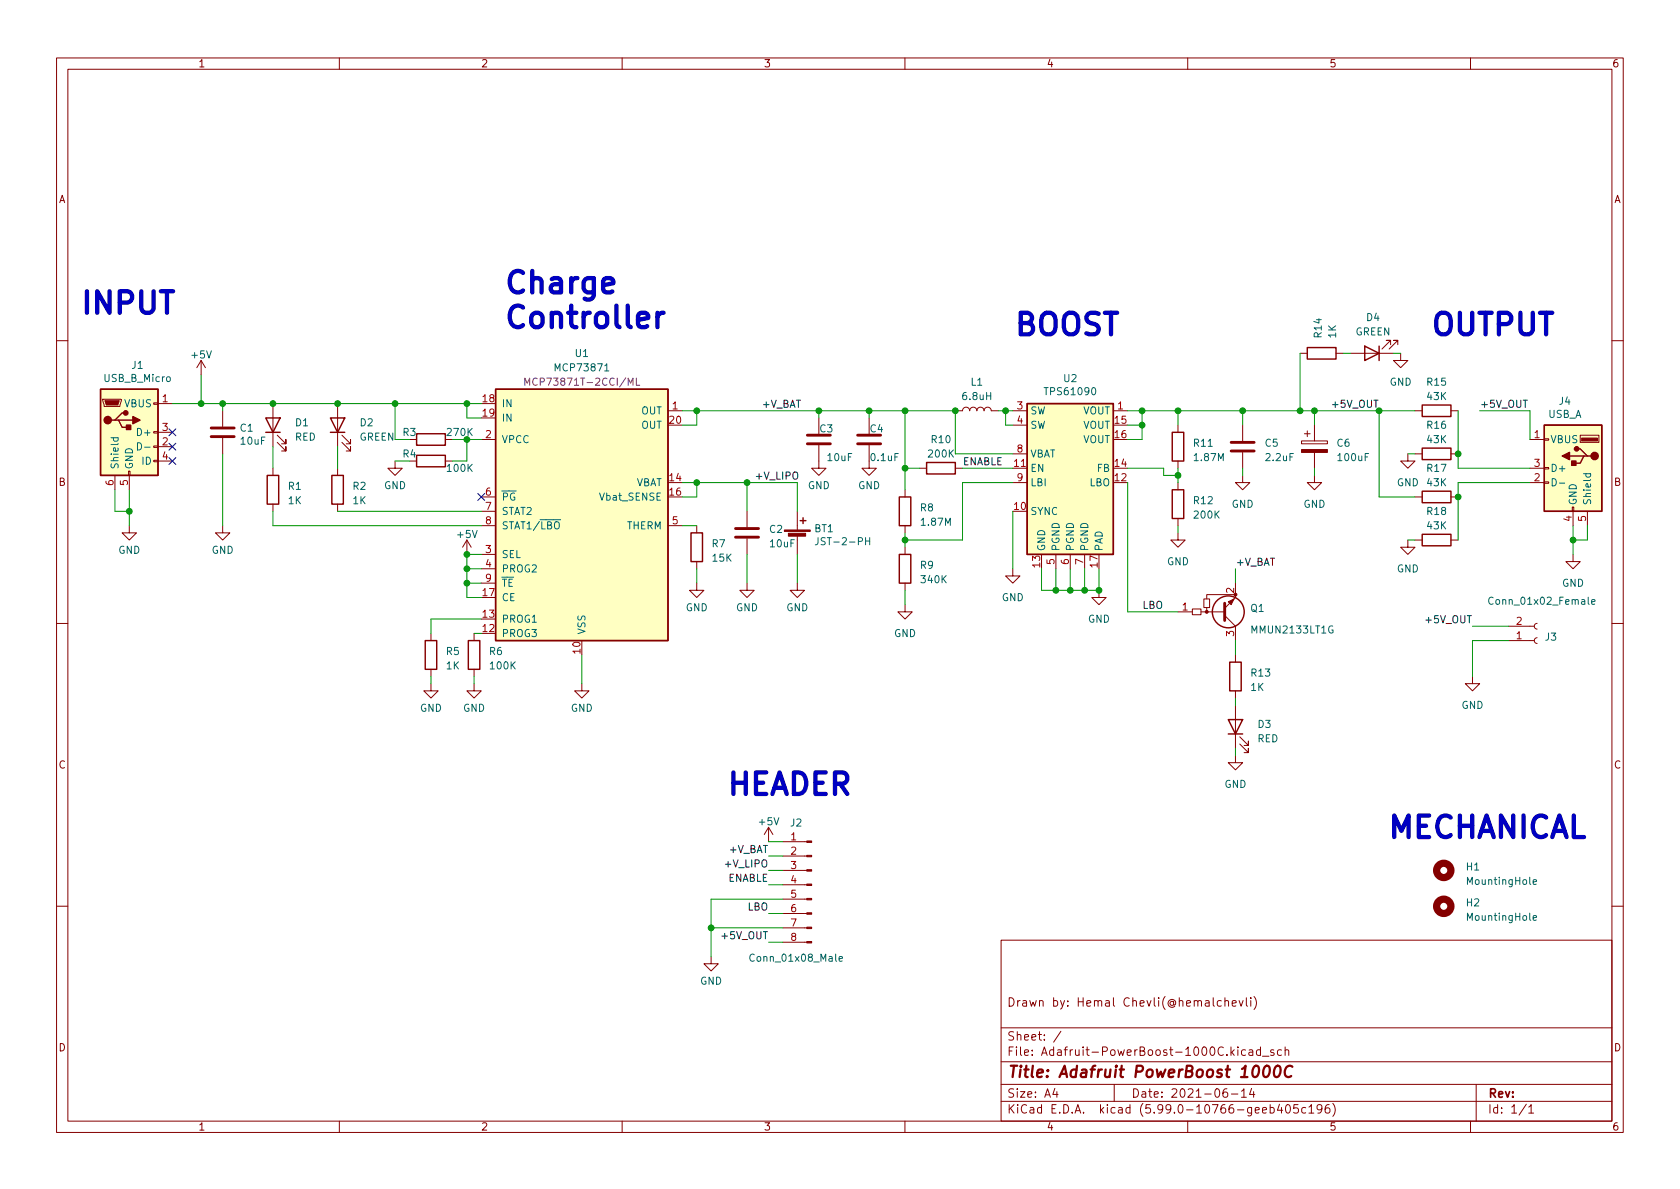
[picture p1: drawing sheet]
<svg xmlns="http://www.w3.org/2000/svg" width="297mm" height="210mm" viewBox="0 0 297 210" stroke-linecap="round" stroke-linejoin="round" font-family="sans-serif">
<g fill="none" stroke="#840000" stroke-width=".18">
<path d="M10 10.2h277v190.1h-277zM12 12.2h273v186.1h-273zM60 10.2v2M110 10.2v2M160 10.2v2M210 10.2v2M260 10.2v2M10 60.2h2M18.2 70.6h3.3v.3l-.3 1h-2.8zM27.2 78.9h.7v.2h-.7zM27.2 76.3h.7v.3h-.7zM27.2 71.2h.7v.3h-.7z"/>
<path d="M27.9 71.4h2.6M27.9 79h2.6M27.9 76.4h2.6M35.6 63.7l-.8 1.3M35.6 63.7v2.6M35.6 63.7l.7 1.3M39.4 72.6v2.8M39.4 77.5v2.8M48.3 71.4v7.6M49 78.2l1.5 1.6v-.8v.8h-.7M49 77l1.5 1.5v-.8v.8h-.7M59.7 71.4v7.6"/>
<path d="M60.5 78.2l1.5 1.6v-.8v.8h-.8M60.5 77l1.5 1.5v-.8v.8h-.8M85.1 77.7h2.5M118.1 72.6h2.5M144.8 78.7v4.1h1.2l-1.2 1.3-1.3-1.3h1.3M144.8 73.9v2.8M153.7 78.7v4.1h1.2l-1.2 1.3-1.3-1.3h1.3M153.7 73.9v2.8M168.9 72.6h1.3a.64 .64 0 0 1 .6-.6 .64 .64 0 0 1 .6 .6 .64 .64 0 0 1 .7-.6 .64 .64 0 0 1 .6 .6 .64 .64 0 0 1 .7-.6 .64 .64 0 0 1 .6 .6 .64 .64 0 0 1 .6-.6 .64 .64 0 0 1 .7 .6h1.2M179.1 72.6h2.5M179.1 75.2h2.5M196.8 72.6h2.6"/>
<path d="M208.3 75.2v1.2M219.7 75.2v2.8M229.9 62.5h1.2M230.1 78h4.6v.5h-4.6zM230.6 76.7h1M231.1 76.2v1M232.4 75.2v2.8M236.2 62.5h1.3M238.8 62.5h7.6M245.9 61v-.8h-.8h.8l-1.6 1.5M247.1 61v-.8h-.7h.7l-1.5 1.5M247.6 62.5v1.2h1.3l-1.3 1.3-1.2-1.3h1.2"/>
<path d="M250.2 72.6h1.3M256.5 72.6h1.3M270.5 77.7h2.5M273 77.6h.8v.2h-.8zM279.4 77h3.3v1.2h-3.3zM285 60.2h2M20.3 84.1v2.5M22.7 83.3h.3v.8h-.3zM22.9 93v1.2h1.2l-1.2 1.3-1.3-1.3h1.3M22.9 84.1v2.5M27.2 81.4h.7v.3h-.7zM27.9 81.5h2.6"/>
<path d="M39.4 93v1.2h1.2l-1.2 1.3-1.3-1.3h1.3M48.3 82.8v1.3M48.3 89.1v1.3M59.7 82.8v1.3M59.7 89.1v1.3M69.8 81.5v1.3h1.3l-1.3 1.3-1.2-1.3h1.2M72.4 81.5h1.3M78.7 81.5h1.3M82.5 95.5l-.7 1.3M82.5 95.5v2.5M82.5 95.5l.8 1.3M85.1 87.9h2.5"/>
<path d="M85.1 98h2.5M85.1 93h2.5M85.1 90.4h2.5M118.1 93h2.5M123.2 93v1.2M123.2 99.3v1.3M132.1 90.4v2.8M132.1 95.2v2.8M141 90.4v3.3M141 94.7v3.3M160 86.6v1.3M160 93v1.2"/>
<path d="M160 96.8v1.2M162.6 82.8h1.2M168.9 82.8h1.3M179.1 82.8h2.5M179.1 80.3h2.5M179.1 85.3h2.5M186.7 98v2.6M189.2 98v2.6M191.8 98v2.6M208.3 94.2v1.3h1.2l-1.2 1.3-1.3-1.3h1.3M208.3 81.5v1.3M208.3 85.3v1.3"/>
<path d="M208.3 91.7v1.3M219.7 84.1v1.2h1.3l-1.3 1.3-1.3-1.3h1.3M219.7 80v2.8M232.4 84.1v1.2h1.3l-1.3 1.3-1.3-1.3h1.3M232.4 80v2.8M248.9 95.5v1.3h1.3l-1.3 1.2-1.3-1.2h1.3M248.9 80.3v1.2h1.3l-1.3 1.3-1.3-1.3h1.3M250.2 87.9h1.3M250.2 80.3h1.3M250.2 95.5h1.3M256.5 87.9h1.3M256.5 80.3h1.3"/>
<path d="M256.5 95.5h1.3M270.5 82.8h2.5M270.5 85.3h2.5M273 85.2h.8v.3h-.8zM273 82.7h.8v.2h-.8zM278 89.7h.3v.7h-.3zM278.1 98v1.3h1.3l-1.3 1.3-1.2-1.3h1.2M278.1 90.4v2.6M280.7 90.4v2.6M10 110.2h2M76.2 112v1.3M76.2 118.4v1.2"/>
<path d="M83.8 112v1.3M83.8 118.4v1.2M85.1 100.6h2.5M85.1 103.1h2.5M123.2 103.1v1.3h1.3l-1.3 1.3-1.3-1.3h1.3M132.1 103.1v1.3h1.2l-1.2 1.3-1.3-1.3h1.3M141 103.1v1.3h1.2l-1.2 1.3-1.3-1.3h1.3M160 106.9v1.3h1.3l-1.3 1.3-1.3-1.3h1.3M160 103.1v1.3M179.1 100.6v1.2h1.2l-1.2 1.3-1.3-1.3h1.3M194.3 104.4v1.3h1.3l-1.3 1.2-1.3-1.2h1.3M208.3 108.2h2.5"/>
<path d="M210.8 107.7h1.5v1h-1.5zM212.3 108.2h4.1M212.9 105.9h1v1.5h-1zM213.4 107.4v.8M216.5 108.8l1.9 1.9v2.6M218.4 105.2h-5v.7M218.4 103.1v2.6l-1.9 1.9M218.4 115.8v1.3M260.3 119.6v1.3h1.3l-1.3 1.3-1.2-1.3h1.2M266.7 110.7h4.6M266.7 113.3h4.6M271.8 110.2l-.4 .2-.1 .3 .1 .4 .4 .1"/>
<path d="M271.8 112.8l-.4 .1-.1 .4 .1 .3 .4 .2M285 110.2h2M76.2 120.9v1.3h1.3l-1.3 1.2-1.3-1.2h1.3M83.8 120.9v1.3h1.3l-1.3 1.2-1.3-1.2h1.3M102.9 120.9v1.3h1.2l-1.2 1.2-1.3-1.2h1.3M218.4 133.6v1.3h1.3l-1.3 1.2-1.2-1.2h1.2M218.4 122.2v1.2M218.4 124.7v7.6M219.2 131.6l1.5 1.5v-.8v.8h-.7M219.2 130.3l1.5 1.5v-.7v.7h-.7M135.9 146.3l-.8 1.3M135.9 146.3v2.5"/>
<path d="M135.9 146.3l.8 1.3M138.4 159h4.2M138.4 156.5h4.2M138.4 153.9h4.2M138.4 151.4h4.2M138.4 148.8h4.2M10 160.2h2M125.7 169.2v1.2h1.3l-1.3 1.3-1.2-1.3h1.2M138.4 166.6h4.2M138.4 164.1h4.2M138.4 161.5h4.2M177 166.3h108v32h-108z"/>
<path d="M215.9 177l-.4-.1-.3 .3v.4l.2 .3h.5M216.6 177.1l.2-.2 .3 .1 .1 .9M216.6 176.4v1.5M217.9 177.4l.7-.1-.1-.3-.4-.1-.2 .2v.8h.6M219.1 176.9l.3 1 .4-1M220.4 176.4v1.3l.2 .2M221.1 176.4v.2M221.1 176.9v1M221.7 176.2a1.72 1.72 0 0 1 0 2.3M285 160.2h2M60 198.3v2M110 198.3v2"/>
<path d="M160 198.3v2M177 194.8h108M177 191.8h108M177 187.8h108M177 181.8h108M186.5 192.5l-.4 1h1M186.9 193v1M187.6 182.4l-1.3 1.9M197 191.8v3M210 198.3v2M216.9 192.5a.59 .59 0 0 0-.7 .7v.5l.2 .3h.4l.2-.1 .1-.5-.2-.2-.4-.1-.3 .3M217.7 193.5h1.2"/>
<path d="M219.5 193l.4-.5v1.5M219.5 194h.9M220.2 185.7l-.4-.1-.3 .3v.4l.1 .3h.6M220.9 185.7h.5l.1 .9M221.3 192.5l-.4 1h1M221.5 186l-.5 .1a.29 .29 0 0 0-.2 .2 .29 .29 0 0 0 .2 .3h.5M221.6 193v1M222.9 185.7l-.5-.1-.3 .3v.4l.2 .3h.6M222.9 185.1v1.5M223.2 186.8h1.2M224.6 195.9l.4-.1 .3 .3v.4l-.2 .3h-.5M224.6 195.3v1.5"/>
<path d="M225.2 185.7l-.3-.1-.3 .2 .1 .3 .5 .1v.4h-.6M226.2 195.3l-.3 1h.9M226.6 185.7l-.5-.1-.2 .3v.4l.1 .3h.6M226.6 195.8v1M227.2 185.8l.2-.2 .4 .1 .1 .9M227.2 185.1v1.5M227.5 195.4l.1-.1a.81 .81 0 0 1 .6 .7 .81 .81 0 0 1-.3 .8h-.1a.81 .81 0 0 1-.6-.6 .81 .81 0 0 1 .3-.8zM229.5 195.3h-.7l-.1 .7 .2-.1 .5 .1 .2 .2-.1 .5-.2 .1-.6-.1M230.9 195.9l-.5-.1-.3 .3v.4l.2 .3h.6M231.4 195.8l.5-.5v1.5M231.4 196.8h.9M233.7 196l-.3 .3-.4-.1-.1-.2 .1-.6 .4-.1 .2 .2a.99 .99 0 0 1-.3 1.3h-.3"/>
<path d="M235 195.3a.59 .59 0 0 0-.7 .7v.5l.1 .3h.5l.2-.1v-.5l-.1-.2-.4-.1-.3 .3M235.6 195.1a1.72 1.72 0 0 1 0 2.3M260 198.3v2M261 191.8v6.5M269.9 195.3l-1.3 1.9M270.3 195.8l.4-.5v1.5M270.3 196.8h.9"/>
</g>
<path d="M223.6 188.7a.46 .46 0 0 1 .5-.2 .46 .46 0 0 1 .4 .3 1.15 1.15 0 0 1-.8 1.7l-.2-.1a1.54 1.54 0 0 1 .1-1.7zM225.5 188.7a.46 .46 0 0 1 .5-.2 .46 .46 0 0 1 .4 .3 1.15 1.15 0 0 1-.8 1.7l-.2-.1a1.54 1.54 0 0 1 .1-1.7zM228.5 188.7a.88 .88 0 0 0-1-.1 .88 .88 0 0 0-.4 1 .69 .69 0 0 0 .4 .8 .69 .69 0 0 0 .8-.1" fill="none" stroke="#840000" stroke-width=".4"/>
<g fill="none" stroke="#840000" stroke-width=".25">
<path d="M17.8 68.8h10.1v15.3h-10.1zM20.3 74.3h.7l.6 1.3h1.3M21 74.3h2.5M22.2 73h-.6l-1.3 1.3h-.6M47 73.9h2.5l-1.2 2.5zM47 76.4h2.5M58.4 73.9h2.6l-1.3 2.5zM58.4 76.4h2.6M73.7 76.7h5v2h-5zM87.6 68.8h30.5v44.5h-30.5zM181.6 71.4h15.2v26.6h-15.2zM207.3 76.4h2v5.1h-2z"/>
<path d="M231.1 61.5h5.1v2h-5.1zM241.3 61.2l2.5 1.3-2.5 1.2zM243.8 61.2v2.5M251.5 71.6h5v2.1h-5zM251.5 79.2h5v2.1h-5zM273 75.2h10.2v15.2h-10.2zM278.8 79.4h.6l1.3 1.2h.6M47.2 84.1h2.1v5h-2.1zM58.7 84.1h2v5h-2zM73.7 80.5h5v2h-5zM122.2 94.2h2v5.1h-2zM141.5 92.1h1"/>
<path d="M142 91.6v1M159 87.9h2v5.1h-2zM159 98h2v5.1h-2zM163.8 81.8h5.1v2h-5.1zM207.3 86.6h2v5.1h-2zM251.5 86.9h5v2h-5zM251.5 94.5h5v2h-5zM277.5 80.6h2.5M280.7 80.6h-.7l-.6 1.3h-1.3M75.2 113.3h2v5.1h-2zM82.8 113.3h2v5.1h-2zM217.4 117.1h2.1v5.1h-2.1z"/>
<path d="M217.2 127.2h2.5l-1.3 2.6zM217.2 129.8h2.5"/>
<circle cx="217.2" cy="108.2" r="2.82"/>
</g>
<g fill="none" stroke="#840000" stroke-width="1.3">
<circle cx="255.3" cy="153.9" r="1.27"/>
<circle cx="255.3" cy="160.3" r="1.27"/>
</g>
<g fill="none" stroke="#006464" stroke-width=".18">
<path d="M19.6 77.4h1.3M20.1 77.4l-.1 .4 .3 .2 .5-.1v-.5M24.3 78.3a.64 .64 0 0 1 .7 .6 .64 .64 0 0 1-.7 .7zM25.6 79.1h.9M106.9 65.6h.7M144.6 95.1v.9a.41 .41 0 0 1-.4 .3M153 95.7h.8M153.8 95.1v1.2M274.4 84.6a.64 .64 0 0 1 .8 .7 .64 .64 0 0 1-.8 .6zM275.7 85.4h1M280 83.8h1.2M280.5 83.8l-.1 .3 .2 .3 .6-.2v-.4"/>
<path d="M264 105.7a.6 .6 0 0 0-.8 .4 .6 .6 0 0 0 .6 .8l.2-.2M281.4 106.4l.6-.1v-.2l-.4-.1-.2 .2 .1 .6h.5M271.1 156l.6-.1-.1-.3h-.3l-.2 .1v.6h.5M148.4 169.6l.6-.2-.1-.2-.4-.1-.1 .2v.6h.5M271.1 162.3l.6-.1-.1-.2-.3-.1-.2 .2v.6h.5"/>
</g>
<g fill="#840000" stroke="#840000" stroke-width=".18">
<path d="M230.1 79.5h4.6v.5h-4.6z"/>
<path d="M18.5 70.9h2.6l-.3 .7h-2z"/>
<path d="M217.2 106.4l1-.5-.5 1z"/>
<path d="M279.7 77.5h2.7v.5h-2.7z"/>
<path d="M142.6 166.5h.9v.2h-.9z"/>
<path d="M142.6 164h.9v.2h-.9z"/>
<path d="M142.6 161.4h.9v.3h-.9z"/>
<path d="M142.6 158.9h.9v.2h-.9z"/>
<path d="M142.6 156.3h.9v.3h-.9z"/>
<path d="M142.6 153.8h.9v.2h-.9z"/>
<path d="M142.6 151.3h.9v.2h-.9z"/>
<path d="M142.6 148.7h.9v.3h-.9z"/>
<path d="M138.7 93.7h4.6v.3h-4.6z"/>
<path d="M139.4 94.3h3v.5h-3z"/>
<circle cx="213.4" cy="108.2" r=".25"/>
</g>
<path d="M37.3 77.2h4.1M37.3 75.7h4.1M142.7 78.5h4.1M142.7 77h4.1M151.6 78.5h4.1M151.6 77h4.1M217.7 79.8h4M217.7 78.2h4M130 95h4.1M130 93.5h4.1M216.5 106.7v3" fill="none" stroke="#840000" stroke-width=".51"/>
<g fill="#ffffc2" stroke="#ffffc2" stroke-width=".18">
<path d="M17.8 68.8h10.1v15.3h-10.1z"/>
<path d="M181.6 71.4h15.2v26.6h-15.2z"/>
<path d="M273 75.2h10.2v15.2h-10.2z"/>
<path d="M87.6 68.8h30.5v44.5h-30.5z"/>
</g>
<g fill="#840000" stroke="#840000" stroke-width=".25">
<path d="M22.4 75.2h.7v.7h-.7z"/>
<path d="M23.5 73.7l1.3 .6-1.3 .6z"/>
<path d="M277.9 81.5h.7v.8h-.7z"/>
<path d="M276.2 80.6l1.3-.6v1.3z"/>
<circle cx="19" cy="74.3" r=".63"/>
<circle cx="22.2" cy="73" r=".38"/>
<circle cx="281.9" cy="80.6" r=".63"/>
<circle cx="278.8" cy="79.4" r=".38"/>
</g>
<path d="M92.8 68.1v-1.2l.4 .9 .4-.9v1.2M112.5 66.9v1.2h.6" fill="none" stroke="#840084" stroke-width=".18"/>
<path d="M116.2 55.3v2.6M117.3 55.3a.97 .97 0 0 0-1.1 .7" fill="none" stroke="#0000c2" stroke-width=".76"/>
<g fill="none" stroke="#009600" stroke-width=".18">
<path d="M30.5 71.4h54.6M35.6 66.3v5.1M39.4 71.4v1.2M48.3 79v3.8M59.7 79v3.8M69.8 71.4v6.3h2.6M82.5 71.4v2.5h2.6M85.1 77.7h-2.6v3.8h-2.5M120.6 72.6h48.3v7.7h10.2M123.2 72.6v2.6h-2.6M144.8 72.6v1.3M153.7 72.6v1.3"/>
<path d="M160 72.6v14M176.5 72.6h2.6M177.8 72.6v2.6h1.3M199.4 72.6h50.8M199.4 75.2h2.5M201.9 72.6v5.1h-2.5M208.3 72.6v2.6M219.7 72.6v2.6M229.9 62.5v10.1M232.4 72.6v2.6M237.5 62.5h1.3M243.8 72.6v15.3h6.4"/>
<path d="M246.4 62.5h1.2M257.8 72.6v10.2h12.7M261.6 72.6h8.9v5.1M20.3 86.6v3.8h2.6M22.9 86.6v6.4M39.4 80.3v12.7M48.3 90.4v2.6h36.8M59.7 90.4h25.4M69.8 81.5h2.6M85.1 98h-2.6v7.7h2.6M120.6 85.3h20.4v5.1M120.6 93h2.6"/>
<path d="M123.2 85.3v2.6h-2.6M132.1 85.3v5.1M132.1 98v5.1M141 98v5.1M160 82.8h2.6M160 94.2v2.6M170.2 82.8h8.9M179.1 85.3h-8.9v10.2h-10.2M179.1 90.4v10.2M199.4 82.8h6.3v1.3h2.6M199.4 85.3v22.9h8.9M208.3 82.8v2.5"/>
<path d="M208.3 93v1.2M219.7 82.8v1.3M232.4 82.8v1.3M248.9 95.5h1.3M248.9 80.3h1.3M270.5 85.3h-12.7v10.2M278.1 93v5M280.7 93v2.5h-2.6M76.2 119.6v1.3M82.5 100.6h2.6M82.5 103.1h2.6M83.8 119.6v1.3"/>
<path d="M83.8 112h1.3M85.1 109.5h-8.9v2.5M102.9 115.8v5.1M123.2 100.6v2.5M160 104.4v2.5M184.1 100.6v3.8h10.2v-3.8M186.7 100.6v3.8M189.2 100.6v3.8M191.8 100.6v3.8M218.4 100.6v2.5M218.4 113.3v2.5M260.3 110.7h6.4"/>
<path d="M266.7 113.3h-6.4v6.3M218.4 123.4v1.3M218.4 132.3v1.3M135.9 148.8h2.5M135.9 156.5h2.5M135.9 153.9h2.5M135.9 151.4h2.5M138.4 159h-12.7v10.2M125.7 164.1h12.7M135.9 166.6h2.5M135.9 161.5h2.5"/>
</g>
<path d="M29.9 75.8l1.2 1.3M29.9 78.4l1.2 1.2M31.1 75.8l-1.2 1.3M31.1 78.4l-1.2 1.2M29.9 80.9l1.2 1.2M31.1 80.9l-1.2 1.2M84.5 87.3l1.2 1.2M85.7 87.3l-1.2 1.2" fill="none" stroke="#000084" stroke-width=".18"/>
<g fill="#009600" stroke="#009600" stroke-width=".18">
<circle cx="208.3" cy="84.1" r=".51"/>
<circle cx="191.8" cy="104.4" r=".51"/>
<circle cx="194.3" cy="104.4" r=".51"/>
<circle cx="201.9" cy="75.2" r=".51"/>
<circle cx="208.3" cy="72.6" r=".51"/>
<circle cx="219.7" cy="72.6" r=".51"/>
<circle cx="82.6" cy="71.4" r=".51"/>
<circle cx="82.6" cy="77.7" r=".51"/>
<circle cx="82.6" cy="98" r=".51"/>
<circle cx="82.6" cy="100.6" r=".51"/>
<circle cx="39.4" cy="71.4" r=".51"/>
<circle cx="48.3" cy="71.4" r=".51"/>
<circle cx="59.7" cy="71.4" r=".51"/>
<circle cx="69.9" cy="71.4" r=".51"/>
<circle cx="35.6" cy="71.4" r=".51"/>
<circle cx="22.9" cy="90.4" r=".51"/>
<circle cx="82.6" cy="103.1" r=".51"/>
<circle cx="125.7" cy="164.1" r=".51"/>
<circle cx="160" cy="72.6" r=".51"/>
<circle cx="168.9" cy="72.6" r=".51"/>
<circle cx="186.7" cy="104.4" r=".51"/>
<circle cx="189.2" cy="104.4" r=".51"/>
<circle cx="160" cy="82.8" r=".51"/>
<circle cx="177.8" cy="72.6" r=".51"/>
<circle cx="232.4" cy="72.6" r=".51"/>
<circle cx="243.8" cy="72.6" r=".51"/>
<circle cx="229.9" cy="72.6" r=".51"/>
<circle cx="201.9" cy="72.6" r=".51"/>
<circle cx="257.8" cy="80.3" r=".51"/>
<circle cx="257.8" cy="87.9" r=".51"/>
<circle cx="278.1" cy="95.5" r=".51"/>
<circle cx="123.2" cy="72.6" r=".51"/>
<circle cx="144.8" cy="72.6" r=".51"/>
<circle cx="160" cy="95.5" r=".51"/>
<circle cx="153.7" cy="72.6" r=".51"/>
<circle cx="123.2" cy="85.3" r=".51"/>
<circle cx="132.1" cy="85.3" r=".51"/>
</g>
<g font-size="5.3" fill="#0000c2">
<text x="88.9" y="51.9">Charge</text>
<text x="14" y="55.5">INPUT</text>
<text x="88.9" y="58">Controller</text>
<text x="179.1" y="59.3">BOOST</text>
<text x="252.7" y="59.3">OUTPUT</text>
<text x="128.3" y="140.6">HEADER</text>
<text x="245.1" y="148.2">MECHANICAL</text>
</g>
<text font-size="2.8" fill="#840000" x="178" y="190.6">Title: Adafruit PowerBoost 1000C</text>
<g font-size="2.1" fill="#840000">
<text x="178" y="178">Drawn by: Hemal Chevli(@hemalchevli)</text>
<text x="178" y="184">Sheet: /</text>
<text x="178" y="186.7">File: Adafruit-PowerBoost-1000C.kicad_sch</text>
<text x="178" y="196.9">KiCad E.D.A. kicad (5.99.0-10766-geeb405c196)</text>
<text x="178" y="194.1">Size: A4</text>
<text x="200" y="194.1">Date: 2021-06-14</text>
<text x="263" y="194.1">Rev:</text>
<text x="263" y="196.9">Id: 1/1</text>
</g>
<g font-size="1.8" fill="#840000">
<text x="35" y="11.9">1</text>
<text x="85" y="11.9">2</text>
<text x="135" y="11.9">3</text>
<text x="185" y="11.9">4</text>
<text x="235" y="11.9">5</text>
<text x="285" y="11.9">6</text>
<text x="10.3" y="35.9">A</text>
<text x="285.3" y="35.9">A</text>
<text x="10.3" y="85.9">B</text>
<text x="285.3" y="85.9">B</text>
<text x="10.3" y="135.9">C</text>
<text x="285.3" y="135.9">C</text>
<text x="10.3" y="185.9">D</text>
<text x="285.3" y="185.9">D</text>
<text x="35" y="199.9">1</text>
<text x="85" y="199.9">2</text>
<text x="135" y="199.9">3</text>
<text x="185" y="199.9">4</text>
<text x="235" y="199.9">5</text>
<text x="285" y="199.9">6</text>
</g>
<g font-size="1.8" fill="#006464">
<text x="233.7" y="59.6" transform="rotate(-90 233.7 59.6)">R14</text>
<text x="236.2" y="59.7" transform="rotate(-90 236.2 59.7)">1K</text>
<text x="239.6" y="59.3">GREEN</text>
<text x="241.6" y="56.8">D4</text>
<text x="23.3" y="65.2">J1</text>
<text x="34" y="63.4">+5V</text>
<text x="98.4" y="65.7">MCP73871</text>
<text x="101.7" y="63.1">U1</text>
<text x="18.5" y="67.5">USB_B_Micro</text>
<text x="170.3" y="70.7">6.8uH</text>
<text x="171.7" y="68.2">L1</text>
<text x="185.1" y="69.9">TPS61090</text>
<text x="188.1" y="67.6">U2</text>
<text x="245.7" y="68.2">GND</text>
<text x="252.4" y="68.2">R15</text>
<text x="252.4" y="70.7">43K</text>
<text x="275.7" y="71.6">J4</text>
<text x="22" y="72">VBUS</text>
<text x="24.6" y="77.1">D+</text>
<text x="42.5" y="76.3">C1</text>
<text x="52.1" y="77.9">RED</text>
<text x="52.3" y="75.4">D1</text>
<text x="63.5" y="77.9">GREEN</text>
<text x="63.7" y="75.4">D2</text>
<text x="71.3" y="77.1">R3</text>
<text x="88.6" y="72">IN</text>
<text x="88.6" y="74.5">IN</text>
<text x="113.4" y="73.3">OUT</text>
<text x="113.4" y="75.8">OUT</text>
<text x="145" y="76.4">C3</text>
<text x="153.9" y="76.4">C4</text>
<text x="182.1" y="73.3">SW</text>
<text x="182.1" y="75.8">SW</text>
<text x="191.4" y="73.3">VOUT</text>
<text x="191.4" y="75.8">VOUT</text>
<text x="252.4" y="75.8">R16</text>
<text x="273.7" y="73.9">USB_A</text>
<text x="21" y="83.1" transform="rotate(-90 21 83.1)">Shield</text>
<text x="23.5" y="83.1" transform="rotate(-90 23.5 83.1)">GND</text>
<text x="25.2" y="82.2">ID</text>
<text x="42.6" y="78.6">10uF</text>
<text x="71.3" y="80.9">R4</text>
<text x="79.2" y="83.4">100K</text>
<text x="88.6" y="78.4">VPCC</text>
<text x="146.4" y="81.5">10uF</text>
<text x="154.1" y="81.5">0.1uF</text>
<text x="164.3" y="80.9">200K</text>
<text x="164.7" y="78.4">R10</text>
<text x="182.1" y="83.4">EN</text>
<text x="182.1" y="80.9">VBAT</text>
<text x="191.4" y="78.4">VOUT</text>
<text x="194" y="83.4">FB</text>
<text x="211.1" y="79">R11</text>
<text x="211.3" y="81.5">1.87M</text>
<text x="223.7" y="79">C5</text>
<text x="223.9" y="81.5">2.2uF</text>
<text x="236.4" y="79">C6</text>
<text x="236.7" y="81.5">100uF</text>
<text x="252.4" y="83.4">R17</text>
<text x="252.4" y="78.4">43K</text>
<text x="274.1" y="78.4">VBUS</text>
<text x="274.1" y="83.4">D+</text>
<text x="51" y="86.6">R1</text>
<text x="51" y="89.1">1K</text>
<text x="62.4" y="86.6">R2</text>
<text x="62.4" y="89.1">1K</text>
<text x="67.9" y="86.5">GND</text>
<text x="88.6" y="88.5">~PG~</text>
<text x="106.3" y="88.5">Vbat_SENSE</text>
<text x="112.3" y="86">VBAT</text>
<text x="142.8" y="86.5">GND</text>
<text x="151.7" y="86.5">GND</text>
<text x="182.1" y="86">LBI</text>
<text x="192.6" y="86">LBO</text>
<text x="211.1" y="89.1">R12</text>
<text x="217.7" y="89.8">GND</text>
<text x="230.4" y="89.8">GND</text>
<text x="247" y="86">GND</text>
<text x="252.4" y="86">43K</text>
<text x="278.8" y="89.4" transform="rotate(-90 278.8 89.4)">GND</text>
<text x="281.3" y="89.4" transform="rotate(-90 281.3 89.4)">Shield</text>
<text x="81" y="95.1">+5V</text>
<text x="88.6" y="91.1">STAT2</text>
<text x="88.6" y="93.6">STAT1/~LBO~</text>
<text x="110.8" y="93.6">THERM</text>
<text x="136.1" y="94.2">C2</text>
<text x="144" y="94.1">BT1</text>
<text x="162.7" y="90.4">R8</text>
<text x="163" y="93">1.87M</text>
<text x="182.1" y="91.1">SYNC</text>
<text x="211.2" y="91.7">200K</text>
<text x="252.4" y="91.1">R18</text>
<text x="252.4" y="93.6">43K</text>
<text x="20.9" y="97.9">GND</text>
<text x="37.4" y="97.9">GND</text>
<text x="88.6" y="98.7">SEL</text>
<text x="88.6" y="101.2">PROG2</text>
<text x="125.9" y="96.8">R7</text>
<text x="126" y="99.3">15K</text>
<text x="136.2" y="96.8">10uF</text>
<text x="145.1" y="96.4">JST-2-PH</text>
<text x="162.7" y="100.6">R9</text>
<text x="184.8" y="97.5" transform="rotate(-90 184.8 97.5)">GND</text>
<text x="187.3" y="97.5" transform="rotate(-90 187.3 97.5)">PGND</text>
<text x="189.9" y="97.5" transform="rotate(-90 189.9 97.5)">PGND</text>
<text x="192.4" y="97.5" transform="rotate(-90 192.4 97.5)">PGND</text>
<text x="194.9" y="97.5" transform="rotate(-90 194.9 97.5)">PAD</text>
<text x="206.3" y="99.9">GND</text>
<text x="247" y="101.2">GND</text>
<text x="88.6" y="106.3">CE</text>
<text x="88.6" y="103.8">~TE</text>
<text x="163" y="103.1">340K</text>
<text x="177.1" y="106.3">GND</text>
<text x="263.9" y="106.9">Conn_01x02_Female</text>
<text x="276.2" y="103.8">GND</text>
<text x="88.6" y="112.6">PROG3</text>
<text x="88.6" y="110.1">PROG1</text>
<text x="103.5" y="112.3" transform="rotate(-90 103.5 112.3)">VSS</text>
<text x="121.2" y="108.1">GND</text>
<text x="130.1" y="108.1">GND</text>
<text x="139" y="108.1">GND</text>
<text x="158.1" y="112.6">GND</text>
<text x="192.3" y="110.1">GND</text>
<text x="221.1" y="108.2">Q1</text>
<text x="221.5" y="112">MMUN2133LT1G</text>
<text x="273.2" y="113.3">J3</text>
<text x="78.9" y="115.8">R5</text>
<text x="78.9" y="118.4">1K</text>
<text x="86.5" y="115.8">R6</text>
<text x="86.8" y="118.4">100K</text>
<text x="221.3" y="119.6">R13</text>
<text x="74.2" y="125.9">GND</text>
<text x="81.9" y="125.9">GND</text>
<text x="100.9" y="125.9">GND</text>
<text x="221.2" y="122.2">1K</text>
<text x="258.4" y="125.3">GND</text>
<text x="222.3" y="131.2">RED</text>
<text x="222.4" y="128.7">D3</text>
<text x="216.5" y="139.3">GND</text>
<text x="134.3" y="145.9">+5V</text>
<text x="139.8" y="146.1">J2</text>
<text x="259.3" y="153.9">H1</text>
<text x="259.3" y="160.3">H2</text>
<text x="259.6" y="156.5">MountingHole</text>
<text x="259.6" y="162.8">MountingHole</text>
<text x="133.1" y="170">Conn_01x08_Male</text>
<text x="123.8" y="174.1">GND</text>
</g>
<g font-size="1.8" fill="#a90000">
<text x="28.7" y="71.1">1</text>
<text x="85.4" y="71.1">18</text>
<text x="28.7" y="76.2">3</text>
<text x="85.4" y="73.7">19</text>
<text x="85.9" y="77.5">2</text>
<text x="118.4" y="74.9">20</text>
<text x="118.9" y="72.4">1</text>
<text x="179.8" y="72.4">3</text>
<text x="179.8" y="74.9">4</text>
<text x="197.1" y="74.9">15</text>
<text x="197.1" y="77.5">16</text>
<text x="197.6" y="72.4">1</text>
<text x="271.3" y="77.5">1</text>
<text x="28.7" y="78.7">2</text>
<text x="28.7" y="81.3">4</text>
<text x="179.4" y="82.5">11</text>
<text x="179.8" y="80">8</text>
<text x="197.1" y="82.5">14</text>
<text x="271.3" y="82.5">3</text>
<text x="20.1" y="85.8" transform="rotate(-90 20.1 85.8)">6</text>
<text x="22.6" y="85.8" transform="rotate(-90 22.6 85.8)">5</text>
<text x="85.9" y="87.6">6</text>
<text x="118.4" y="85.1">14</text>
<text x="118.4" y="87.6">16</text>
<text x="179.8" y="85.1">9</text>
<text x="197.1" y="85.1">12</text>
<text x="271.3" y="85.1">2</text>
<text x="85.9" y="90.2">7</text>
<text x="85.9" y="92.7">8</text>
<text x="118.9" y="92.7">5</text>
<text x="179.4" y="90.2">10</text>
<text x="277.9" y="92.2" transform="rotate(-90 277.9 92.2)">4</text>
<text x="280.4" y="92.2" transform="rotate(-90 280.4 92.2)">5</text>
<text x="85.9" y="97.8">3</text>
<text x="85.9" y="100.3">4</text>
<text x="183.9" y="100.3" transform="rotate(-90 183.9 100.3)">13</text>
<text x="186.4" y="99.8" transform="rotate(-90 186.4 99.8)">5</text>
<text x="189" y="99.8" transform="rotate(-90 189 99.8)">6</text>
<text x="191.5" y="99.8" transform="rotate(-90 191.5 99.8)">7</text>
<text x="194.1" y="100.3" transform="rotate(-90 194.1 100.3)">17</text>
<text x="85.4" y="105.4">17</text>
<text x="85.9" y="102.9">9</text>
<text x="209.1" y="107.9">1</text>
<text x="218.2" y="104.9" transform="rotate(-90 218.2 104.9)">2</text>
<text x="85.4" y="111.8">12</text>
<text x="85.4" y="109.2">13</text>
<text x="218.2" y="112.5" transform="rotate(-90 218.2 112.5)">3</text>
<text x="268.1" y="113">1</text>
<text x="268.1" y="110.5">2</text>
<text x="102.6" y="115.5" transform="rotate(-90 102.6 115.5)">10</text>
<text x="139.8" y="148.6">1</text>
<text x="139.8" y="151.1">2</text>
<text x="139.8" y="153.7">3</text>
<text x="139.8" y="156.2">4</text>
<text x="139.8" y="158.7">5</text>
<text x="139.8" y="161.3">6</text>
<text x="139.8" y="163.8">7</text>
<text x="139.8" y="166.4">8</text>
</g>
<text font-size="1.8" fill="#840084" x="94.1" y="68.2">MCP73871T-2CCI/ML</text>
<text font-size="1.8" fill="#009600" x="79.2" y="77.1">270K</text>
<g font-size="1.8" fill="#0f0f0f">
<text x="134.6" y="72.1">+V_BAT</text>
<text x="235.9" y="72.1">+5V_OUT</text>
<text x="261.6" y="72.1">+5V_OUT</text>
<text x="170.2" y="82.3">ENABLE</text>
<text x="133.3" y="84.8">+V_LIPO</text>
<text x="218.4" y="100">+V_BAT</text>
<text x="201.9" y="107.7">LBO</text>
<text x="252.4" y="110.2">+5V_OUT</text>
<text x="128.6" y="153.4">+V_LIPO</text>
<text x="128.6" y="155.9">ENABLE</text>
<text x="129.1" y="150.8">+V_BAT</text>
<text x="132.2" y="161">LBO</text>
<text x="128" y="166.1">+5V_OUT</text>
</g>
</svg>
